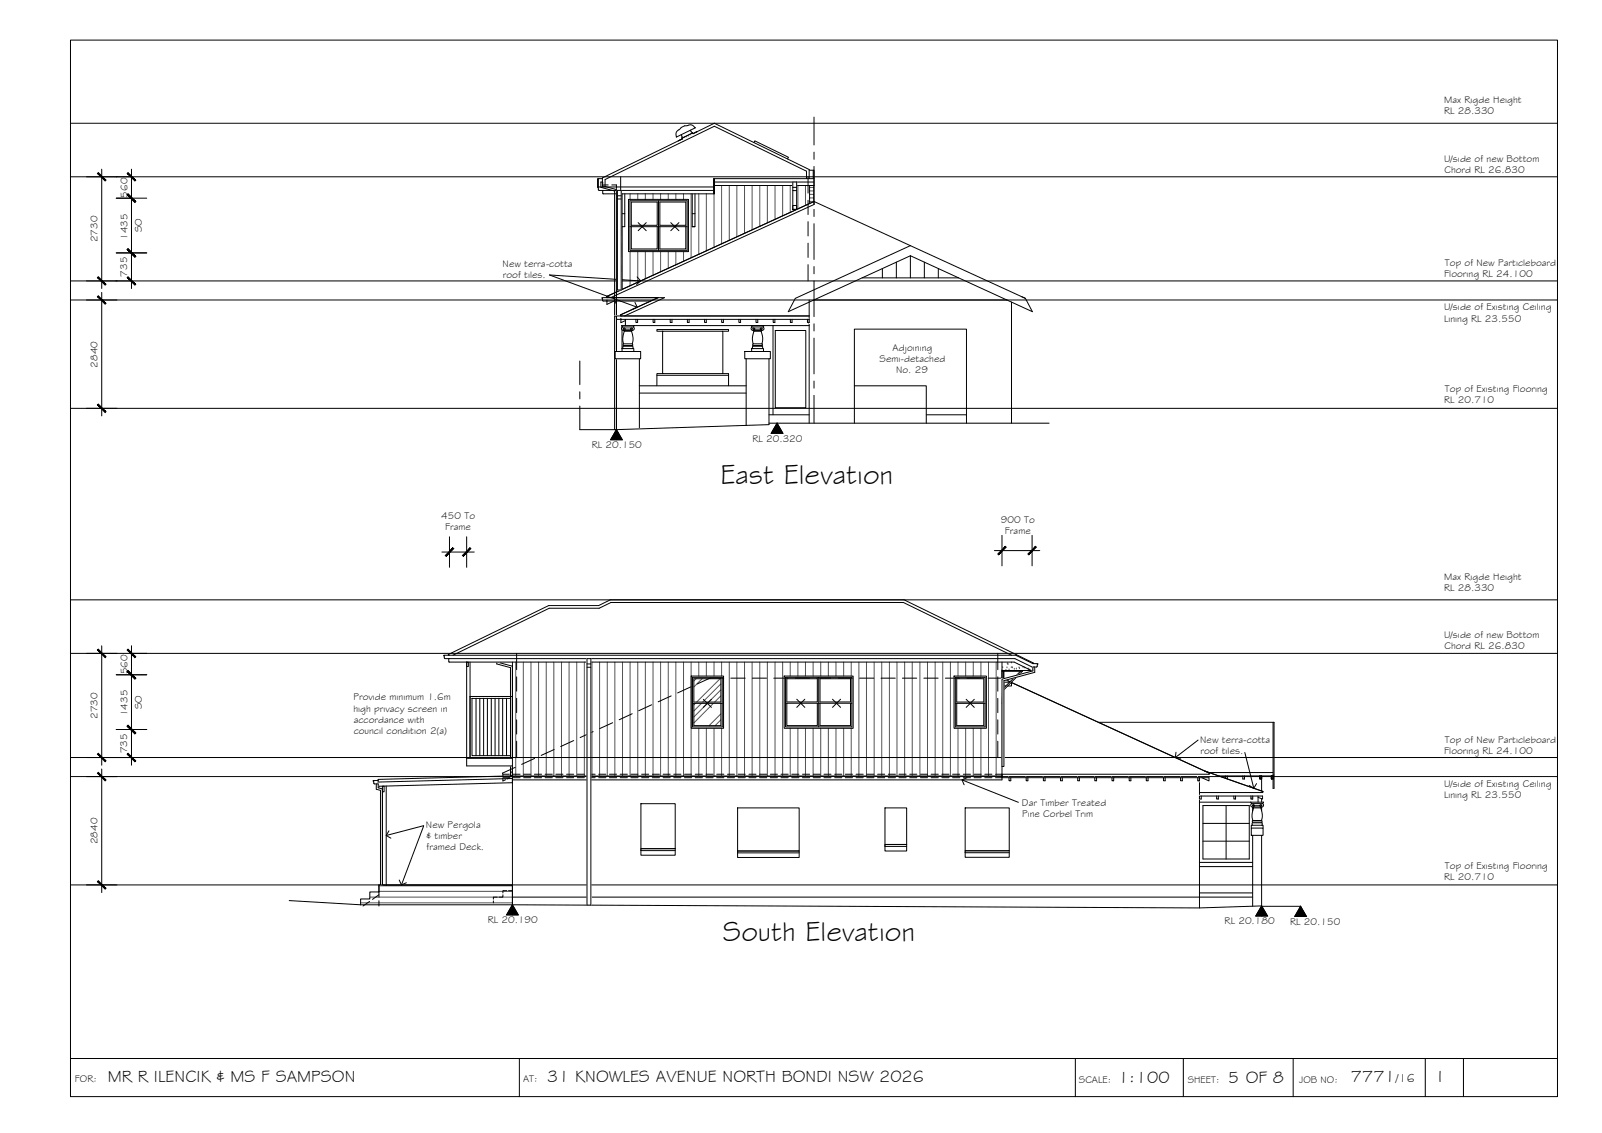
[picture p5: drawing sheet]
<svg xmlns="http://www.w3.org/2000/svg" width="420mm" height="297mm" viewBox="0 0 420 297" stroke-linecap="round" stroke-linejoin="round" font-family="sans-serif">
<!-- layer: MASK -->
<g fill="#fff" stroke="#fff" stroke-width=".26">
<path d="M180.9 32.7h.3z"/>
<path d="M180.2 33h.1z"/>
<path d="M179.5 33h.4z"/>
<path d="M178.4 34h.1z"/>
<path d="M178.2 34h.2z"/>
<path d="M178.1 34.1l.1-.1z"/>
<path d="M180.7 34.1h.2z"/>
<path d="M179 34.2h.2z"/>
<path d="M180.6 34.2h.1z"/>
<path d="M179.8 34.6l.2-.1z"/>
<path d="M179.7 34.6h.1z"/>
<path d="M181.4 34.9h.3z"/>
<path d="M177.4 35.8h.2z"/>
<path d="M178.8 36.1h.3z"/>
<path d="M179.1 36.1h.4z"/>
<path d="M267.9 175.4l.4 .4v-.4zM267.9 175.4l.4 .4h-.4z"/>
<path d="M130.3 172.7h.5l-.5 1zM130.8 172.7l-.5 1h.5z"/>
<path d="M130.3 173.7h.5l-.5 .4zM130.3 174.1h1.9l-1.4-.4z"/>
<path d="M130.3 174.1h1.9l.3 .6zM132.2 174.1l.3 .6h1.9z"/>
<path d="M132.5 174.7h1.9l-.5 .3zM133.9 175h.5v-.3z"/>
<path d="M133.9 175h.5l-.5 28.4zM134.4 175l-.5 28.4h.5z"/>
<path d="M130 172.7l1 .9v-.9zM130 172.7l1 .9h-1z"/>
<path d="M133.5 198.6l.9 2.2v-2.2zM133.5 198.6l.9 2.2h-.9z"/>
<path d="M157.6 47.7h.5l-.5 1zM158.1 47.7l-.5 1h.5z"/>
<path d="M157.6 48.7h.5l-.5 .4zM157.6 49.1h1.9l-1.4-.4z"/>
<path d="M157.6 49.1h1.9l.3 .6zM159.5 49.1l.3 .6h1.9z"/>
<path d="M159.8 49.7h1.9l-.5 .4zM161.2 50.1h.5v-.4z"/>
<path d="M161.2 50.1h.5l-.5 62.5zM161.7 50.1l-.5 62.5h.5z"/>
<path d="M211.8 83.7l.4 .8v-.8zM211.8 83.7l.4 .8v-.8zM211.8 83.7l.4 .8h-.4zM211.8 83.7l.4 .8h-.4z"/>
<path d="M207.3 83.7l.4 .8v-.8zM207.3 83.7l.4 .8h-.4z"/>
<path d="M202.8 83.7l.4 .8v-.8zM202.8 83.7l.4 .8h-.4z"/>
<path d="M198.3 83.7l.4 .8v-.8zM198.3 83.7l.4 .8h-.4z"/>
<path d="M193.8 83.7l.4 .8v-.8zM193.8 83.7l.4 .8h-.4z"/>
<path d="M189.3 83.7l.4 .8v-.8zM189.3 83.7l.4 .8h-.4z"/>
<path d="M184.8 83.7l.4 .8v-.8zM184.8 83.7l.4 .8h-.4z"/>
<path d="M180.3 83.7l.4 .8v-.8zM180.3 83.7l.4 .8h-.4z"/>
<path d="M175.8 83.7l.4 .8v-.8zM175.8 83.7l.4 .8h-.4z"/>
<path d="M171.3 83.7l.4 .8v-.8zM171.3 83.7l.4 .8h-.4z"/>
<path d="M166.8 83.7l.4 .8v-.8zM166.8 83.7l.4 .8h-.4z"/>
<path d="M180.9 32.7l.4 .1zM180.8 32.8h.5z"/>
<path d="M180.8 32.8h.6zM180.7 32.8h.7z"/>
<path d="M180.7 32.8h.9zM180.6 32.8h1z"/>
<path d="M180.6 32.8l1.1 .1zM180.5 32.9h1.2z"/>
<path d="M180.5 32.9h1.2zM180.4 32.9h1.3zM180.3 32.9h.2z"/>
<path d="M180.4 32.9l1.4 .1zM180.4 32.9l1.4 .1z"/>
<path d="M180.2 33h.1zM180.2 33h.1z"/>
<path d="M180.2 33h.1zM179.9 33h.4z"/>
<path d="M180.3 33h1.6zM180.3 33h1.6z"/>
<path d="M179.5 33h.8zM179.5 33h.8z"/>
<path d="M180.3 33l1.6 .1zM180.2 33.1h1.7z"/>
<path d="M179.5 33h.8zM179.4 33.1h.8z"/>
<path d="M180.2 33.1h1.7zM180.2 33.1h1.7z"/>
<path d="M180.2 33.1h1.8zM180.2 33.1h1.8z"/>
<path d="M179.4 33.1h.8zM179.3 33.1h.9z"/>
<path d="M180.2 33.1l1.8 .1zM180.2 33.1l1.8 .1z"/>
<path d="M179.3 33.1h.9zM179.1 33.2h1z"/>
<path d="M180.1 33.2h2zM180.1 33.2h2z"/>
<path d="M179.1 33.2h1zM179.1 33.2h1z"/>
<path d="M180.1 33.2l2 .1zM180.1 33.2l2 .1z"/>
<path d="M179.1 33.2h1zM179 33.3h1.1z"/>
<path d="M180.1 33.3h2zM180.1 33.3h2z"/>
<path d="M179 33.3h1.1zM178.9 33.3h1.2z"/>
<path d="M180.1 33.3l2.1 .1zM180.1 33.3l2.1 .1z"/>
<path d="M178.9 33.3h1.2zM178.7 33.4h1.3z"/>
<path d="M180 33.4h2.2zM180 33.4h2.2z"/>
<path d="M178.7 33.4h1.3zM178.7 33.4h1.3z"/>
<path d="M180 33.4h2.2zM180 33.4h2.2z"/>
<path d="M180 33.4h2.2zM180 33.4l2.1 .1z"/>
<path d="M178.7 33.4h1.3zM178.7 33.4l1.3 .1z"/>
<path d="M182.2 33.5h.1zM182.1 33.5h.2z"/>
<path d="M182.1 33.5h.2zM182 33.6h.2z"/>
<path d="M180 33.5h2.1zM180 33.5l1.9 .1z"/>
<path d="M178.6 33.5l1.4 .1zM178.6 33.5l1.4 .1z"/>
<path d="M182 33.6h.2zM181.9 33.6h.2z"/>
<path d="M180 33.6h1.9zM180 33.6h1.8z"/>
<path d="M178.6 33.6h1.4zM178.6 33.6h1.4z"/>
<path d="M178.5 33.6l1.5 .1zM178.5 33.6l1.5 .1z"/>
<path d="M180 33.6l1.4 .2 .4-.2zM180 33.6l1.4 .2h-1.4z"/>
<path d="M178.5 33.7l1.5 .1zM178.5 33.7l1.5 .1h-1.6z"/>
<path d="M181.4 33.9l.5-.3zM181.3 33.9l.5-.3z"/>
<path d="M180 33.8h1.4zM179.8 33.9h1.5z"/>
<path d="M178.4 33.8h1.6zM178.4 33.8l1.4 .1z"/>
<path d="M181.3 33.9l-.1 .1zM181.1 34l.2-.1z"/>
<path d="M179.8 33.9h1.5zM179.6 34h1.5z"/>
<path d="M178.3 33.9h1.5zM178.2 34h1.4z"/>
<path d="M179.6 34h1.5zM179.6 34h1.5z"/>
<path d="M178.5 34h1.1zM178.5 34h1.1z"/>
<path d="M178.2 34h.2zM178.2 34h.3z"/>
<path d="M179.6 34h1.5zM179.5 34h1.5z"/>
<path d="M178.5 34h1.1zM178.5 34h1z"/>
<path d="M178.4 34h.3zM178.2 34h.5z"/>
<path d="M178.2 34h.5zM178.2 34h.5z"/>
<path d="M179.5 34h1.5zM179.5 34h1.5z"/>
<path d="M178.7 34h.8zM178.7 34h.8z"/>
<path d="M179.5 34h1.5zM179.4 34.1h1.5z"/>
<path d="M178.7 34h.8zM178.7 34l.7 .1z"/>
<path d="M178.2 34l.6 .1zM178.1 34.1h.7z"/>
<path d="M179.4 34.1h1.5zM179.4 34.1h1.5z"/>
<path d="M178.1 34.1h.7zM178 34.1h.8z"/>
<path d="M178.8 34.1h.6zM178.8 34.1h.6z"/>
<path d="M179.4 34.1h1.5zM179.3 34.1h1.4z"/>
<path d="M178.8 34.1h.6zM178.8 34.1h.5z"/>
<path d="M178 34.1h1zM177.9 34.1h1.1z"/>
<path d="M181.1 34.1l1-.5zM180.9 34.1l1-.5z"/>
<path d="M179.3 34.1h1.4zM179.3 34.1h1.4z"/>
<path d="M179 34.1h.3zM179 34.1h.3z"/>
<path d="M180.9 34.1h.2zM180.8 34.2h.2z"/>
<path d="M179.3 34.1h1.4zM179.2 34.2h1.5z"/>
<path d="M179 34.1h.3zM179 34.1l.2 .1z"/>
<path d="M177.9 34.1l1.1 .1zM177.8 34.2h1.2z"/>
<path d="M179.2 34.2h1.5zM179.1 34.2h1.5z"/>
<path d="M177.8 34.2h1.3zM177.8 34.2h1.3z"/>
<path d="M181 34.2l.2 .1zM180.7 34.3l.3-.1 .2 .1z"/>
<path d="M180.8 34.2l-.1 .1 .3-.1zM180.5 34.3l.3-.1z"/>
<path d="M177.8 34.2h2.8zM177.8 34.2l2.6 .1z"/>
<path d="M180.7 34.3l.6 .2-.1-.2zM180.4 34.5l.3-.2 .6 .2z"/>
<path d="M180.5 34.3l-.1 .2 .3-.2zM180.2 34.5l.3-.2z"/>
<path d="M180.2 34.5l.5-.3zM180.1 34.5l.5-.3z"/>
<path d="M177.7 34.3l2.4 .2 .3-.2zM177.7 34.3l2.4 .2h-2.6z"/>
<path d="M180.4 34.5h.9zM180.3 34.5h1z"/>
<path d="M180.2 34.5h.2zM180.1 34.5h.2z"/>
<path d="M177.5 34.5h2.6zM177.5 34.5h2.5z"/>
<path d="M180.3 34.5l1 .1zM180.2 34.6h1.1z"/>
<path d="M180.1 34.5h.2zM180 34.6h.2z"/>
<path d="M177.5 34.5h2.5zM177.5 34.5l2.3 .1z"/>
<path d="M180.2 34.6h1.1zM180.1 34.6h1.2z"/>
<path d="M180 34.6h.2zM179.8 34.6h.3z"/>
<path d="M177.5 34.6h2.3zM177.5 34.6h2.2z"/>
<path d="M177.4 34.6h2.3zM177.4 34.6l2.2 .1z"/>
<path d="M180.1 34.6l1.3 .1zM179.9 34.7h1.5z"/>
<path d="M179.9 34.7h1.6zM179.9 34.7h1.6z"/>
<path d="M179.9 34.7h1.7zM179.8 34.7h1.8z"/>
<path d="M179.8 34.6h.3zM179.6 34.7l.2-.1z"/>
<path d="M179.8 34.7l1.8 .1zM179.8 34.7l1.8 .1z"/>
<path d="M179.6 34.7h.2zM179.5 34.8h.3z"/>
<path d="M179.8 34.8h1.8zM179.6 34.9h1.8z"/>
<path d="M179.5 34.8h.3zM179.4 34.9h.2z"/>
<path d="M181.4 34.9h.3zM181.4 34.9h.2z"/>
<path d="M179.6 34.9h1.8zM179.6 34.9h1.8z"/>
<path d="M179.4 34.9h.2zM179.4 34.9h.2z"/>
<path d="M177.4 34.7l1.8 .2 .4-.2zM177.4 34.7l1.8 .2h-1.9z"/>
<path d="M181.6 34.9l.1 .1zM181.3 35l.3-.1 .1 .1z"/>
<path d="M181.4 34.9l-.1 .1 .3-.1zM181.1 35l.3-.1z"/>
<path d="M179.6 34.9l1.5 .1 .3-.1zM179.2 35l.4-.1 1.5 .1z"/>
<path d="M179.3 34.9l-.1 .1 .4-.1zM179 35l.3-.1z"/>
<path d="M181.3 35h.4zM181.2 35.1h.4z"/>
<path d="M181.1 35h.2zM181 35.1h.2z"/>
<path d="M179.2 35h1.9zM179.1 35.1h1.9z"/>
<path d="M179 35h.2zM178.9 35.1h.2z"/>
<path d="M177.3 34.9l1.5 .2 .4-.2zM177.3 34.9l1.5 .2h-1.5z"/>
<path d="M181.2 35.1v.2l.4-.2zM180.7 35.3l.5-.2v.2z"/>
<path d="M180.7 35.3l.5-.2zM180.5 35.3l.5-.2z"/>
<path d="M179.1 35.1l1.4 .2 .5-.2zM178.7 35.3l.4-.2 1.4 .2z"/>
<path d="M178.7 35.3l.4-.2zM178.4 35.3l.5-.2z"/>
<path d="M178.7 35.3h1.8zM178.7 35.3h1.8z"/>
<path d="M178.4 35.3h.3zM178.4 35.3h.3z"/>
<path d="M177.3 35.1l1 .2 .5-.2zM177.3 35.1l1 .2h-1z"/>
<path d="M177.3 35.3l.5 .3 .5-.3zM177.3 35.3l.5 .3h-.5z"/>
<path d="M178.7 35.3l.9 .4 .9-.4zM178.7 35.3l.9 .4h-.7z"/>
<path d="M177.3 35.6l.2 .1 .3-.1zM177.3 35.6l.2 .1z"/>
<path d="M177.5 35.7l2.3-1zM177.4 35.7l2.2-1z"/>
<path d="M178.9 35.7h.7zM178.9 35.7l.6 .1z"/>
<path d="M177.6 35.8l1.1-.5zM177.4 35.8l1-.5z"/>
<path d="M177.4 35.8h.2zM177.4 35.8h.2z"/>
<path d="M178.9 35.8h.6zM178.9 35.8l.4 .1z"/>
<path d="M178.9 35.9h.4zM178.9 35.9l.3 .1z"/>
<path d="M179.2 36.1l1.5-.8zM179 36.1l1.5-.8z"/>
<path d="M178.9 36h.3zM178.9 36l.1 .1z"/>
<path d="M179.5 36.1l1.7-.8h-.5zM179.1 36.1l1.6-.8-1.2 .8z"/>
<path d="M179 36.1h.2zM178.8 36.1h.3z"/>
<path d="M178.9 36.2h.4zM178.9 36.2h.4l-.3 .2z"/>
<path d="M207.9 47.7l1 7.2v-7.2zM207.9 47.7l1 7.2h-1z"/>
<path d="M161.5 92.2l.9 1.9v-1.9zM161.5 92.2l.9 1.9h-.9z"/>
<path d="M161.7 82.8l.7 .3v-.3zM161.7 82.8l.7 .3h-.7z"/>
<path d="M314.1 203.9l.5 .8v-.8zM314.1 203.9l.5 .8v-.8zM314.1 203.9l.5 .8h-.5zM314.1 203.9l.5 .8h-.5z"/>
<path d="M309.6 203.9l.5 .8v-.8zM309.6 203.9l.5 .8h-.5z"/>
<path d="M305.1 203.9l.5 .8v-.8zM305.1 203.9l.5 .8h-.5z"/>
<path d="M300.6 203.9l.5 .8v-.8zM300.6 203.9l.5 .8h-.5z"/>
<path d="M296.1 203.9l.5 .8v-.8zM296.1 203.9l.5 .8h-.5z"/>
<path d="M291.6 203.9l.5 .8v-.8zM291.6 203.9l.5 .8h-.5z"/>
<path d="M287.1 203.9l.5 .8v-.8zM287.1 203.9l.5 .8h-.5z"/>
<path d="M282.6 203.9l.5 .8v-.8zM282.6 203.9l.5 .8h-.5z"/>
<path d="M278.1 203.9l.5 .8v-.8zM278.1 203.9l.5 .8h-.5z"/>
<path d="M273.6 203.9l.5 .8v-.8zM273.6 203.9l.5 .8h-.5z"/>
<path d="M269.1 203.9l.5 .8v-.8zM269.1 203.9l.5 .8h-.5z"/>
<path d="M264.6 203.9l.5 .8v-.8zM264.6 203.9l.5 .8h-.5z"/>
<path d="M328.1 208.7l.4 .8v-.8zM328.1 208.7l.4 .8v-.8zM328.1 208.7l.4 .8h-.4zM328.1 208.7l.4 .8h-.4z"/>
<path d="M323.6 208.7l.4 .8v-.8zM323.6 208.7l.4 .8h-.4z"/>
<path d="M319.1 208.7l.4 .8v-.8zM319.1 208.7l.4 .8h-.4z"/>
<path d="M314.6 208.7l.5 .8v-.8zM314.6 208.7l.5 .8h-.5z"/>
<path d="M98.7 205.5h.5l-.5 1zM99.2 205.5l-.5 1h.5z"/>
<path d="M98.7 206.5h.5l-.5 .3zM98.7 206.8h1.6l-1.1-.3z"/>
<path d="M98.7 206.8h1.6zM98.7 206.9l1.6-.1z"/>
<path d="M98.7 206.9h1.6l-.5 .3zM99.8 207.2h.5v-.3z"/>
<path d="M99.8 207.2h.5l-.5 24.8zM100.3 207.2l-.5 24.8h.5z"/>
<path d="M154 172.7l1 64.6v-64.6zM154 172.7l1 64.6h-1z"/>
<path d="M161.9 49.9l1 26.1v-26.1zM161.9 49.9l1 26.1h-1z"/>
<path d="M270.9 174.9l.5 1v-1zM270.9 174.9l.5 1h-.5z"/>
<path d="M270.9 175.9l.5 .4v-.4zM269.5 176.3l1.4-.4 .5 .4z"/>
<path d="M264.7 178l6.7-1.7h-1.9zM262.8 178l6.7-1.7-4.8 1.7z"/>
<path d="M262.8 178l.5 .4 1.4-.4zM262.8 178l.5 .4h-.5z"/>
<path d="M262.8 178.4l.5 22.5v-22.5zM262.8 178.4l.5 22.5h-.5z"/>
</g>
<!-- layer: SERVICES -->
<g fill="none" stroke="#000" stroke-width=".26">
<path d="M157.6 47.7v1.4l3.6 1v62.5h.5v-62.9l-3.6-1v-1M161.9 49.9v26.1h1v-26.1M161.9 51.3h1M161.9 52.2h1M207.9 53.9h1v1h-1zM207.9 47.7v7.2M207.9 49.1h1M207.9 50h1M208.9 47.7v7.2h-1M130.3 172.7v1.4l3.6 .9v28.4h.5v-28.7l-3.6-1v-1M154 172.7v64.6h1v-64.6M154 174.1h1"/>
<path d="M154 174.9h1M270.9 174.9v1l-8.1 2.1v22.9h.5v-22.5l8.1-2.1v-1.4M98.7 205.5v1.4l1.1 .3v24.8h.5v-25.2l-1.1-.3v-1M133.9 202.4h.5v1h-.5z"/>
</g>
<!-- layer: NEWWORK -->
<g fill="none" stroke="#000" stroke-width=".26">
<path d="M178.7 35.3l.3 1.1M178.7 33.4l-.2 .3a1.77 1.77 0 0 0-1.2 1.8l.1 .4 4.9-2.4-.1-.1M178.7 33.4l1.2-.4a1.78 1.78 0 0 1 2.1 .2l.2 .2M178.9 36.2l.1 .2M181.1 34.1l.6 .9 1.1-.5-1.1 .5v-.1l-2.8 1.3 .1 .2-1.1 .5 1.1-.5M181.7 34.9l-2.8 1.3M156.9 49.7l.2 .2h30M156.9 46.8v2.2M157.6 47.7h.5M158 46.8h-1.3v2.3M161.7 50.8v25.8M163.2 56h.7"/>
<path d="M163.2 50.8v8.6h.7v-8.6M164.9 52.3h15.7v13.7h-15.7zM181.6 50.8v8.6M181.6 56h.7M181.6 59.4h.7M182.3 50.8v8.6h-.7M187.1 49h-30.2l-.2 .1 .2 .2v.4M187.4 46.8v4h-29.3v-.9M187.4 47.7h26.1M211.5 46.8v-1.9l-24.1-11.8-28.7 14v1.9M212.2 44.6h1.3v4h-26.1M212.2 46.8v-2.4l-24.8-12.1-29.4 14.3v2.4"/>
<path d="M212.3 48.6v4.8M213.3 44.6v2.2M213.4 48.6v4.2M213.5 46.8h-26.4v4M160.2 78l53.3-24.4v-.8l-54.4 25 .1 .2h15.1l-10.5 4.8M161.5 78.9v.6h.2v-.6M172.6 78l-9.9 4.6 .1 .2h49.4M116.5 172.5l.2 .2h149.5l4.5 2.2 1.3-.1v-.6l.2-.1-1.3-.1 .1-.2-33.9-16.5h-77l-3.1 1.5h-13.1l-26.3 12.8 .1 .2h-1.3l.1 .7M117.7 172.7v.9h148.3l4.5 2.2M117.7 171.8h148.7M118.8 171.8l25.2-12.3h13.1l3.1-1.5h76.7l28.4 13.8M122.4 173.6h.4v1.1h-.4z"/>
<path d="M122.4 173.6v27.2h12M123.3 173.6v25M134.4 173.6v31.6l-35.2 .9M181.3 177.2h8.5v13.7h-8.5zM205.7 177.2h18.1v13.7h-18.1zM250.2 177.2h8.5v13.7h-8.5zM262.8 176h5.3M262.8 173.6v30.9h-128.4M262.8 175.8h7.7M263.2 176v8.4h-.4M263.2 177.9l1.7 .8M265.3 178.9l51.9 23.8-.1 .3"/>
<path d="M266.5 171.6l-.1 .2 4.5 2.2M267.6 176l-4.4 4.5M268.1 176l-4.9 5M268.1 175.8v.2M270.5 175.8h.4v-.9v.9M122.4 198.8h12M122.4 198.6h12M123.3 182.6h11.1v16h-11.1zM123.8 183.1h10.1v15h-10.1zM124.8 183.1v15M125.8 183.1v15M126.8 183.1v15"/>
<path d="M127.8 183.1v15M128.8 183.1v15M129.8 183.1v15M130.8 183.1v15M131.8 183.1v15M132.8 183.1v15M98 205.3l.2 .2h1v.9h.2v-.3M99.2 204.6l-1.3 .1 .1 .6M100.3 207.6v-1.5h.4v1.5h-.4v24.4M101.3 206.1v25.9M134.4 203.4l-35.2 .9v1.2h-.5M134.4 204.1l-35.2 .9"/>
<path d="M134.4 203.4h128.4M316 202.1l15.3 5.4-.2 .3M94.6 237.2v-1.5h2.4v-1.9h2.4v-1.8h35v5.5M99.4 232.2h35"/>
</g>
<!-- layer: CEILING-FLOOR LINES -->
<path d="M18.5 32.3h390M18.5 46.3h390M18.5 78.6h390M18.5 73.7h390M18.5 107.1h390M18.5 157.3h390M18.5 171.3h390M18.5 198.6h390M18.5 203.6h390M18.5 232h390" fill="none" stroke="#000" stroke-width=".26"/>
<!-- layer: 0.13 -->
<g fill="none" stroke="#000" stroke-width=".26">
<path d="M158.3 48.5h1.2M160.5 48.5h1.2v.9M161.7 49.9v.9M162.8 46.3v4.3M162.8 52.5v3.8M162.8 58.1v3.8M211.9 46.3v4.3M211.9 52.5v3.8M211.9 58.1v3.8M162.8 63.7v3.8M162.8 69.4v4.3M208.6 78.2l-1.9 3.5"/>
<path d="M211.9 63.7v3.8M211.9 69.4v4.3M213.4 78.6h50.7M267.9 77.8l1 .4M135.5 171.3v4.3M135.5 177.5v3.7M261.7 171.3v4.3M261.7 177.5v3.7M263.3 176v1.9M264.8 178.9h-1.5v.9h.5M265.3 178.9v.9h-1M135.5 183.1v3.7"/>
<path d="M135.5 188.7v3.8M135.5 194.3v4.3M261.7 183.1v3.7M261.7 188.7v3.8M261.7 194.3v4.3M333.9 203.4v.8h-.5M96.9 236.3l-1.7 1.2M99.4 234.6l-1.7 1.2M99.4 233.8v1.4M99.4 236.1v1.4"/>
</g>
<!-- layer: HATCH -->
<g fill="none" stroke="#545454" stroke-width=".26">
<path d="M163.3 59.4v16.4M165.3 50.8v1.5M167.3 50.8v1.5M169.3 50.8v1.5M171.3 50.8v1.5M173.3 50.8v1.5M175.3 50.8v1.5M177.3 50.8v1.5M179.3 50.8v1.5M181.3 50.8v16.8M183.3 50.8v15.9M185.3 50.8v15"/>
<path d="M187.3 50.8v14M189.3 48.6v15.3M191.3 48.6v14.4M193.3 48.6v13.5M195.3 48.6v12.6M197.3 48.6v11.7M199.3 48.6v10.7M201.3 48.6v9.8M203.3 48.6v8.9M205.3 48.6v8M207.2 48.6v7.1M209.3 48.6v6.2"/>
<path d="M211.3 48.6v5.2M212.3 49.1h1.1M212.3 50.1h1.1M212.3 51h1.1M212.3 51.9h1.1M212.3 52.8h1.1M165.3 66v8.9M167.3 66v8M169.3 66v7.1M171.3 66v6.2M173.3 66v5.3M175.3 66v4.3"/>
<path d="M177.3 66v3.4M179.3 66v2.5M135.3 173.6v29.8M137.3 173.6v29.8M139.3 173.6v29.8M141.3 173.6v29.8M143.3 173.6v29.8M145.3 173.6v29.8M147.3 173.6v29.8M149.3 173.6v29.8M151.3 173.6v29.8M153.3 173.6v29.8"/>
<path d="M155.3 173.6v29.8M157.3 173.6v29.8M159.3 173.6v29.8M161.3 173.6v29.8M163.3 173.6v29.8M165.3 173.6v29.8M167.3 173.6v29.8M169.3 173.6v29.8M171.3 173.6v29.8M173.3 173.6v29.8M175.3 173.6v29.8M177.3 173.6v29.8"/>
<path d="M179.3 173.6v29.8M181.3 173.6v29.8M182.6 177.9l-.6 .6M183.3 173.6v3.6M184.1 177.9l-2.1 2.2M185.3 173.6v3.6M187.3 173.6v3.6M188.9 177.9l-6.2 6.2M189.1 179.3l-4.8 4.8M189.3 173.6v3.6M191.3 173.6v29.8M193.3 173.6v29.8"/>
<path d="M195.3 173.6v29.8M197.3 173.6v29.8M199.3 173.6v29.8M201.3 173.6v29.8M203.3 173.6v29.8M205.3 173.6v29.8M207.2 173.6v3.6M209.3 173.6v3.6M211.3 173.6v3.6M213.3 173.6v3.6M215.3 173.6v3.6M217.3 173.6v3.6"/>
<path d="M219.3 173.6v3.6M221.3 173.6v3.6M223.3 173.6v3.6M225.3 173.6v29.8M227.3 173.6v29.8M229.3 173.6v29.8M231.3 173.6v29.8M233.3 173.6v29.8M235.3 173.6v29.8M237.3 173.6v29.8M239.3 173.6v29.8M241.3 173.6v29.8"/>
<path d="M243.3 173.6v29.8M245.3 173.6v29.8M247.3 173.6v29.8M249.3 173.6v29.8M251.3 173.6v3.6M253.3 173.6v3.6M255.3 173.6v3.6M257.3 173.6v3.6M259.3 173.6v29.8M261.3 173.6v29.8M263 175.1h.1M263.8 175.8h.1"/>
<path d="M264.1 175.1h.1M264.2 174.1h.1M264.3 174.1h.1M264.4 174.2h.1M264.7 175.7h.1M265.2 173.8h.1M265.2 175h.1M265.6 175.1h.1M266 175.5h.1M266.6 175.4h.1M267.3 175.1h.1M267.4 175.3h.1"/>
<path d="M268.3 175h.1M268.8 175.1h.1M269.6 175.4h.1M269.8 175.5h.1M182.4 184.4l-.4 .4M183.3 190.9v12.5M184 184.4l-2 2M185.3 190.9v12.5M185.5 184.4l-3.5 3.6M187.1 184.4l-5.1 5.1M187.3 190.9v12.5M189.1 187.1l-3.1 3.1"/>
<path d="M189.1 188.7l-1.5 1.5M189.1 180.9l-3.2 3.2M189.1 182.4l-1.7 1.7M189.3 190.9v12.5M207.2 190.9v12.5M209.3 190.9v12.5M211.3 190.9v12.5M213.3 190.9v12.5M215.3 190.9v12.5M217.3 190.9v12.5M219.3 190.9v12.5M221.3 190.9v12.5"/>
<path d="M223.3 190.9v12.5M251.3 190.9v12.5M253.3 190.9v12.5M255.3 190.9v12.5M257.3 190.9v12.5M94.6 236.7h39.8M97 235.2h37.4M99.4 233.7h35"/>
</g>
<!-- layer: BORDER -->
<path d="M18.5 10.5h390v277h-390zM18.5 277.5h390M136.2 277.5v10M282 277.5v10M310.4 277.5v10M339.2 277.5v10M373.8 277.5v10M383.8 277.5v10" fill="none" stroke="#000" stroke-width=".26"/>
<!-- layer: EXISTING -->
<g fill="none" stroke="#000" stroke-width=".26">
<path d="M159.2 78l-1.4 .1 .3 .8h1.1M159.2 78.9h.1M159.2 78h13.4l-9.9 4.6 .1 .2M159.2 78.9v.9l1.9-.9M159.2 78.9h11.4M161.7 78.9v3.9M212.2 78.6v32.3M226.1 72.8h25.3M231.4 70.4v2.4M235.1 68.7v4.1M238.8 64.4l-25.3-11.6-54.4 25 .1 .2M238.8 64.4l30.1 13.8 1.9 3.5-32-14.7"/>
<path d="M238.8 64.4l-30.2 13.8M238.8 67l-32.1 14.7M238.8 67v5.8M242.4 68.7v4.1M246.1 70.4v2.4M265.3 79.2v31.7M161.3 92.2h6.7v1.9h-6.7zM161.7 83.1v9.1M161.7 94.1v18.5M162.8 82.8l-1.3 .1 .2 .8h1.1M162.8 83.7h.1M162.8 82.8h49.4"/>
<path d="M163.1 91.4h3.1v.8h-3.1zM163.1 85.5v.3M163.1 86.5v4.9M163.2 85.7a.5 .5 0 0 0 0 .8 .5 .5 0 0 0 .8-.2M163.4 90.8h2.5M163.5 90.6h2.4M163.5 90.1l-.2 .9 .2 .4M163.5 90.1h2.3M163.7 86.2l-.1 .2-.2-.2 .3-.2 .3 .3M163.7 86.8l-.3 1.7 .1 1.6M163.7 86.8h1.9M163.7 86.8l-.1-.2h2.2l-.2 .2"/>
<path d="M164 86.3h1.4M164 83.7v1.7M165.6 86.8l.4 1.7-.2 1.6M165.8 90.1l.2 .9-.1 .4M166.1 85.7a.47 .47 0 0 1 .3 .6 .47 .47 0 0 1-.6 .3 .47 .47 0 0 1-.3-.6l.4 .2-.2 .2-.1-.2M166.4 85.4l-.3 .3h-2.9M166.8 83.7v.8h.4v-.8M167.7 94.1v18M171.3 83.7v.8h.4v-.8M172.3 98.4h18.8M173.8 86.8h15.8v11.2h-15.8zM173.8 98h-1.5v3.1"/>
<path d="M173.8 86.8h-1.5v-.4h18.8v.4h-1.5M175.8 83.7v.8h.4v-.8M180.3 83.7v.8h.4v-.8M184.8 83.7v.8h.4v-.8M189.3 83.7v.8h.4v-.8M189.6 98h1.5v3.1M193.8 83.7v.8h.4v-.8M195.3 92.2h6.7v1.9h-6.7zM195.7 94.1v17.4M197 85.4l.2 .3M197.1 91.4h3.1v.8h-3.1zM197.2 85.7a.5 .5 0 0 0 0 .8 .5 .5 0 0 0 .8-.2"/>
<path d="M197.2 85.7h2.9M197.4 90.8h2.5M197.4 90.6h2.5M197.5 90.1l-.2 1 .2 .3M197.5 90.1h2.3M197.7 86.2l-.1 .2-.2-.2 .3-.2 .3 .3M197.7 86.8l-.4 1.7 .2 1.6M197.7 86.8l-.1-.2h2.2l-.2 .2M197.7 86.8h1.9M198 86.3h1.4M198.3 83.7v.8h.4v-.8M199.6 86.8l.4 1.7-.2 1.6"/>
<path d="M199.6 86.2l.2 .2a.25 .25 0 0 0-.1-.4 .25 .25 0 0 0-.3 .3M199.8 90.1l.2 .9-.1 .4M200.1 85.7a.5 .5 0 0 1 .1 .8 .5 .5 0 0 1-.8-.2M200.4 85.4l-.3 .3M201.7 94.1v17.2M202.7 85.4v23.3M202.8 83.7v.8h.4v-.8M203.3 86.6h8v20.3h-8zM207.3 83.7v.8h.4v-.8M211.8 83.7v.8h.4M212.2 83.7h-49.4v.9l1.2-.6M212.2 85.4h-49.2l.2 .3"/>
<path d="M167.7 101.1h28M167.7 103.1h28M201.7 108.7h10.5M224.1 110.9v-24.6h29.4v24.6M224.1 101.1h18.8v9.8M242.9 108.7h10.6M189.8 177.8h-3.6l-3.4 1.5M191.7 177.8h3.7M197.3 177.8h3.7M202.9 177.8h3.8M208.6 177.8h3.7M214.2 177.8h3.7"/>
<path d="M219.8 177.8h3.7M225.4 177.8h3.8M231.1 177.8h3.7M236.7 177.8h3.7M242.3 177.8h3.7M247.9 177.8h3.8M253.6 177.8h3.7M259.2 177.8h3.6M263.2 177.9l1.7 .8M265.3 178.9l51.9 23.8-.1 .3h-56M140.2 198.8l-3.4 1.6M145.3 196.5l-3.4 1.5"/>
<path d="M150.5 194.2l-3.4 1.5M155.6 191.8l-3.4 1.6M160.7 189.5l-3.4 1.5M165.8 187.1l-3.4 1.6M170.9 184.8l-3.4 1.5M176 182.4l-3.4 1.6M181.1 180.1l-3.4 1.6M288.1 189.4h46v17.3h-.2v-17.3M131.9 204.1v.6l.7-.3M131.9 203h1.7M131.9 203.9h1.7M133.8 203.9l-.8 .3"/>
<path d="M134.4 203.9v33.6M134.5 203h1.9M134.5 203.9h1.9M135.1 201.2l-3.3 1.5 .1 .9M137.3 203h1.9M137.3 203.9h1.9M140.2 203h1.8M140.2 203.9h1.8M143 203h1.9M143 203.9h1.9M145.8 203h1.8M145.8 203.9h1.8"/>
<path d="M148.6 203h1.9M148.6 203.9h1.9M151.4 203h1.9M151.4 203.9h1.9M154.2 203h1.9M154.2 203.9h1.9M157 203h1.9M157 203.9h1.9M159.8 203h1.9M159.8 203.9h1.9M162.7 203h1.8M162.7 203.9h1.8"/>
<path d="M165.5 203h1.9M165.5 203.9h1.9M168.1 210.7h9v11.8h-9zM168.3 203h1.8M168.3 203.9h1.8M171.1 203h1.9M171.1 203.9h1.9M173.9 203h1.9M173.9 203.9h1.9M176.7 203h1.9M176.7 203.9h1.9M179.5 203h1.9"/>
<path d="M179.5 203.9h1.9M182.3 203h1.9M182.3 203.9h1.9M185.2 203h1.8M185.2 203.9h1.8M188 203h1.9M188 203.9h1.9M190.8 203h1.8M190.8 203.9h1.8M193.4 211.8h16.2v11.3h-16.2zM193.6 203h1.9M193.6 203.9h1.9"/>
<path d="M196.4 203h1.9M196.4 203.9h1.9M199.2 203h1.9M199.2 203.9h1.9M202 203h1.9M202 203.9h1.9M204.8 203h1.9M204.8 203.9h1.9M207.7 203h1.8M207.7 203.9h1.8M210.5 203h1.9M210.5 203.9h1.9"/>
<path d="M213.3 203h1.8M213.3 203.9h1.8M216.1 203h1.9M216.1 203.9h1.9M218.9 203h1.9M218.9 203.9h1.9M221.7 203h1.9M221.7 203.9h1.9M224.5 203h1.9M224.5 203.9h1.9M227.3 203h1.9M227.3 203.9h1.9"/>
<path d="M230.2 203h1.8M230.2 203.9h1.8M232.1 211.8h5.7v9.6h-5.7zM233 203h1.9M233 203.9h1.9M235.8 203h1.8M235.8 203.9h1.8M238.6 203h1.9M238.6 203.9h1.9M241.4 203h1.9M241.4 203.9h1.9M244.2 203h1.9"/>
<path d="M244.2 203.9h1.9M247 203h1.9M247 203.9h1.9M249.8 203h1.9M249.8 203.9h1.9M252.7 203h1.8M252.7 203.9h1.8M253.1 211.8h11.6v11.2h-11.6zM255.5 203h1.9M255.5 203.9h1.9M258.3 203h1.8M258.3 203.9h1.8"/>
<path d="M261.1 203.9h56v.8l-1.9-.8M264.6 203.9v.8h.5v-.8M269.1 203.9v.8h.5v-.8M273.6 203.9v.8h.5v-.8M278.1 203.9v.8h.5v-.8M282.6 203.9v.8h.5v-.8M287.1 203.9v.8h.5v-.8M291.6 203.9v.8h.5v-.8M296.1 203.9v.8h.5v-.8M300.6 203.9v.8h.5v-.8M305.1 203.9v.8h.5v-.8M309.6 203.9v.8h.5v-.8"/>
<path d="M314.1 203.9v.8h.5M314.6 203.9v34.1M314.6 210.3h16.8l-.2 .4M315.1 208.7v.8h-.5v-.8h16.5v.8l-1.1-.4M315.5 211.2h12.1v14h-12.1zM315.5 215.9h12.1M316 202.1l15.3 5.4-.2 .3h-16.5M317.1 202.5h16.8M319.1 208.7v.8h.4v-.8M319.6 203.4h14.3M321.4 203.4v.7M321.6 211.2v14"/>
<path d="M321.9 203.4v.8M323.6 208.7v.8h.4v-.8M326 203.4v.8h.4v-.8M328 210.3l.3 .4M328.1 208.7v.8h.4v-.8M328.2 217.1h3.1v1.9h-3.1zM328.2 217.1v-.7h3.1v.7M328.3 210.7a.5 .5 0 0 0-.1 .8 .5 .5 0 0 0 .8-.3M328.3 210.7h2.9M328.5 215.7h2.5M328.5 211.2l.3-.3 .2 .3M328.5 215.5h2.4"/>
<path d="M328.5 211.6v1M328.5 219v18.6M328.6 215.1l-.2 .9 .1 .4M328.6 215.1h2.3M328.7 211.1v.2l-.2-.1M328.8 211.8l-.4 1.7 .2 1.6M328.8 211.8l-.2-.2h2.2l-.1 .2M328.8 211.8h1.9M329 211.2h1.4M330 208.7v1.6M330.4 203.4h.5v.8h-.5zM330.4 204.2v-.8v.8h.5v-.8v4"/>
<path d="M330.7 211.1l.1 .2 .1-.1M330.7 211.8l.4 1.7-.2 1.6M330.9 215.1l.2 .9-.2 .4M330.9 209.4v.9M330.9 211.6v1M330.9 215v.1M330.9 219v18.5M331.2 210.7a.47 .47 0 0 1 .2 .6 .47 .47 0 0 1-.6 .2 .47 .47 0 0 1-.3-.5l.4 .2M333.4 203.4h.5v.8h-.5zM333.4 203.4v.8M333.9 203.2h.2M129.4 236.2v.5"/>
<path d="M130.4 235.2h-1v.5M131.9 234.6v.6h-1M132.9 233.5h-1v.6M133.4 233.5h1M134.4 235.2h194.1M168.1 223h.1M168.1 222.5h9v1.7h-9zM168.1 223h9M193.4 223.6h.1M193.4 223.1h16.2v1.7h-16.2zM193.4 223.6h16.2M232.1 221.9h.1"/>
<path d="M232.1 221.4h5.7v1.7h-5.7zM232.1 221.9h5.7M253.1 223.5h.1M253.1 223h11.6v1.8h-11.6zM253.1 223.6h11.6M314.6 226.1h13.9M314.6 227.2h13.9M314.6 234.1h13.9M315.5 220.5h12.1"/>
</g>
<!-- layer: MASK -->
<g fill="none" stroke="#fff" stroke-width=".26">
<path d="M166.8 83.7h.4v.8h-.4zM171.3 83.7h.4v.8h-.4zM175.8 83.7h.4v.8h-.4zM180.3 83.7h.4v.8h-.4zM184.8 83.7h.4v.8h-.4zM189.3 83.7h.4v.8h-.4zM193.8 83.7h.4v.8h-.4zM198.3 83.7h.4v.8h-.4zM202.8 83.7h.4v.8h-.4zM207.3 83.7h.4v.8h-.4zM211.8 83.7h.4v.8h-.4zM264.6 203.9h.5v.8h-.5z"/>
<path d="M269.1 203.9h.5v.8h-.5zM273.6 203.9h.5v.8h-.5zM278.1 203.9h.5v.8h-.5zM282.6 203.9h.5v.8h-.5zM287.1 203.9h.5v.8h-.5zM291.6 203.9h.5v.8h-.5zM296.1 203.9h.5v.8h-.5zM300.6 203.9h.5v.8h-.5zM305.1 203.9h.5v.8h-.5zM309.6 203.9h.5v.8h-.5zM314.1 203.9h.5v.8h-.5zM314.6 208.7h.5v.8h-.5z"/>
<path d="M319.1 208.7h.4v.8h-.4zM323.6 208.7h.4v.8h-.4zM328.1 208.7h.4v.8h-.4z"/>
</g>
<!-- layer: GRDLEV -->
<path d="M201.7 110.9h73.5M201.7 111.3l-40 1.3h-9.6M75.8 236.1l18.8 1.1h39.8l180.2 .8 16.3-.5 10.2 .1" fill="none" stroke="#000" stroke-width=".26"/>
<!-- layer: WINDOWS -->
<g fill="none" stroke="#000" stroke-width=".26">
<path d="M197.7 37.4l.3-.5 8.8 4.3-.2 .5M165.2 52.6h15v13h-15zM165.2 59.4h15M165.6 59.4v5.9h6.8v-5.9M165.6 53h6.8v6.1h-6.8zM167.4 58.4l1 1 1.1-1M172.7 52.6v13M173.1 59.4v5.9h6.8v-5.9M173.1 53h6.8v6.1h-6.8zM175.9 58.4l1.1 1 1.1-1M167.4 60.5l1-1.1 1.1 1.1M175.9 60.5l1.1-1.1 1.1 1.1"/>
<path d="M181.6 177.6h7.8v13h-7.8zM182 177.9h7.1v6.2h-7.1zM206 177.6h17.4v13h-17.4zM206.4 177.9h8v6.1h-8zM214.7 177.6v13M215.1 177.9h8v6.1h-8zM250.6 177.6h7.8v13h-7.8zM250.9 177.9h7.1v6.2h-7.1zM181.6 184.4h7.8M182 184.4v5.8h7.1v-5.8M184.5 183.3l1 1.1 1.1-1.1M184.5 185.5l1-1.1 1.1 1.1"/>
<path d="M206 184.4h17.4M206.4 184.4v5.8h8v-5.8M209 183.3l1 1.1 1.1-1.1M209 185.5l1-1.1 1.1 1.1M215.1 184.4v5.8h8v-5.8M218.3 183.3l1.1 1.1 1.1-1.1M218.3 185.5l1.1-1.1 1.1 1.1M250.6 184.4h7.8M250.9 184.4v5.8h7.1v-5.8M253.4 183.3l1.1 1.1 1-1.1M253.4 185.5l1.1-1.1 1 1.1"/>
</g>
<!-- layer: 0 -->
<g fill="none" stroke="#000" stroke-width=".26">
<path d="M166.5 79.3l.6 1.3-1.3 .5M167.1 72.6l.9 1.1-1 .9M168 73.7l-23.9-1.6 23 8.5M308.4 197.2l-.1 1.4 1.4 .2M314.2 194l-5.9 4.6M326.5 197.3l2.3 9.4M102 217.8l-.7 1.2 1.2 .7M111 216.5l-9.7 2.5M111.1 216.5l-5.8 15.5M252.3 204.5l14.8 5.8M253.6 203.9l-1.3 .6 .6 1.3M329.6 205.4l-.8 1.3-1.2-.8"/>
<path d="M104.7 230.7l.6 1.3 1.3-.6"/>
</g>
<!-- layer: BOUNDARY -->
<g fill="none" stroke="#000" stroke-width=".26">
<path d="M213.5 30.7v7.3M213.5 39.9v1.9M213.5 43.6v9.4M213.5 54.9v1.9M213.5 58.6v9.4M213.5 69.9v1.9M213.5 73.6v9.4M152.1 94.7v6.1M213.5 84.9v1.9M213.5 88.6v9.4M213.5 99.9v1.9M152.1 102.7v1.9"/>
<path d="M152.1 106.5v6.1M213.5 103.6v7.3"/>
</g>
<!-- layer: DIMENSION -->
<g fill="none" stroke="#000" stroke-width=".26">
<path d="M22.7 46.3h11.8M26.7 44.4v31.2M30.5 52h8M34.5 44.4v9.5M34.5 49.9v25.7M22.7 78.6h8M22.7 73.7h11.8M26.7 76.7v32.3M30.5 66.3h8M22.7 107.1h8M115.9 144.7h8.5M117.9 140.7v8"/>
<path d="M122.4 140.7v8M260.8 144.3h11.9M262.8 140.3v8.1M270.7 140.3v8.1M22.7 171.3h8M26.7 169.3v31.3M30.5 176.9h8M34.5 169.3v9.6M34.5 171.3h4M34.5 174.9v25.7M22.7 198.6h11.8M30.5 191.3h8"/>
<path d="M22.7 203.6h8M26.7 201.6v32.4M22.7 232h8"/>
</g>
<!-- layer: 0 -->
<g fill="#000" stroke="#000" stroke-width=".26">
<path d="M25.6 45.5l2 1.9 .2-.2zM25.6 45.5l.2-.3 2 2z"/>
<path d="M33.4 45.5l2.2 1.7-2-2zM33.4 45.5l2.2 1.7-.2 .2z"/>
<path d="M33.4 51l2 2.1 .2-.3zM33.4 51l.2-.2 2 2z"/>
<path d="M33.4 51l2 2.1 .2-.3zM33.4 51l.2-.2 2 2z"/>
<path d="M25.6 72.8l2.2 1.7-2-1.9zM25.6 72.8l2.2 1.7-.2 .3z"/>
<path d="M25.6 77.8l2 1.9 .2-.2zM25.6 77.8l.2-.3 2 2z"/>
<path d="M33.4 65.4l2.2 1.8-2-2zM33.4 65.4l2.2 1.8-.2 .2z"/>
<path d="M33.4 72.8l2.2 1.7-2-1.9zM33.4 72.8l2.2 1.7-.2 .3z"/>
<path d="M33.4 65.4l2 2 .2-.2zM33.4 65.4l.2-.2 2 2z"/>
<path d="M25.6 106.1l2.2 1.8-2-2zM25.6 106.1l2.2 1.8-.2 .3z"/>
<path d="M118.8 143.6l-1.8 2.2 2-2zM118.8 143.6l-1.8 2.2-.2-.2z"/>
<path d="M121.3 145.6l.2 .2 1.8-2.2zM123.3 143.6l.2 .2-2 2z"/>
<path d="M263.7 143.2l-1.8 2.3 2-2zM263.7 143.2l-1.8 2.3-.2-.3z"/>
<path d="M269.6 145.2l.2 .3 1.8-2.3zM271.6 143.2l.2 .3-2 2z"/>
<path d="M25.6 170.4l2 2 .2-.2zM25.6 170.4l.2-.2 2 2z"/>
<path d="M33.6 170.2l-.2 .2 2.2 1.8zM33.4 170.4l2.2 1.8-.2 .2z"/>
<path d="M33.4 176l2 2 .2-.2zM33.4 176l.2-.2 2 2z"/>
<path d="M33.4 176l2 2 .2-.2zM33.4 176l.2-.2 2 2z"/>
<path d="M25.8 197.5l-.2 .2 2.2 1.8zM25.6 197.7l2.2 1.8-.2 .2z"/>
<path d="M33.6 190.2l-.2 .2 2.2 1.8zM33.4 190.4l2.2 1.8-.2 .2z"/>
<path d="M33.6 197.5l-.2 .2 2.2 1.8zM33.4 197.7l2.2 1.8-.2 .2z"/>
<path d="M33.4 190.4l2 2 .2-.2zM33.4 190.4l.2-.2 2 2z"/>
<path d="M25.6 202.7l2 2 .2-.2zM25.6 202.7l.2-.2 2 2z"/>
<path d="M25.6 231.1l2.2 1.8-2-2zM25.6 231.1l2.2 1.8-.2 .2z"/>
</g>
<!-- layer: NEWWORK -->
<path d="M262.8 203v.9" fill="none" stroke="#000" stroke-width=".36"/>
<!-- layer: LEVELS -->
<path d="M161.7 112.6l1.5 2.7h-3zM203.8 110.9l1.5 2.7h-3zM134.4 237.2l1.5 2.7h-3zM330.9 237.5l1.5 2.6h-3zM341.1 237.6l1.5 2.7h-3z" fill="#000" stroke="#000" stroke-width=".26"/>
<path d="M161.7 112.6l1.5 2.7h-3zM203.8 110.9l1.5 2.7h-3zM134.4 237.2l1.5 2.7h-3zM330.9 237.5l1.5 2.6h-3zM341.1 237.6l1.5 2.7h-3z" fill="none" stroke="#000" stroke-width=".26"/>
<!-- layer: TEXT -->
<path d="M161.7 112.6v2.7M203.8 110.9v2.7M134.4 237.2v2.7M330.9 237.5v2.6M341.1 237.6v2.7" fill="none" stroke="#000" stroke-width=".26"/>
<g font-size="7.5">
<text x="188.9" y="126.8">East Elevation</text>
<text x="189.6" y="246.7">South Elevation</text>
</g>
<g font-size="4.5">
<text x="28.3" y="283.6">MR R ILENCIK &amp; MS F SAMPSON</text>
<text x="143.5" y="283.6">31 KNOWLES AVENUE NORTH BONDI NSW 2026</text>
<text x="293.2" y="283.9">1:100</text>
<text x="322.1" y="283.8">5 OF 8</text>
<text x="354.3" y="283.7">7771</text>
<text x="377.2" y="283.7">I</text>
</g>
<text font-size="3.2" x="366.1" y="283.7">/16</text>
<g font-size="2.6">
<text x="378.7" y="27">Max Rigde Height</text>
<text x="378.7" y="30">RL 28.330</text>
<text x="378.7" y="42.4">U/side of new Bottom</text>
<text x="378.8" y="45.3">Chord RL 26.830</text>
<text x="33.4" y="51.8" transform="rotate(-90 33.4 51.8)">560</text>
<text x="25.5" y="63.5" transform="rotate(-90 25.5 63.5)">2730</text>
<text x="33.4" y="62.9" transform="rotate(-90 33.4 62.9)">1435</text>
<text x="37.2" y="61" transform="rotate(-90 37.2 61)">SO</text>
<text x="131.8" y="69.9">New terra-cotta</text>
<text x="379" y="69.8">Top of New Particleboard</text>
<text x="33.3" y="72.5" transform="rotate(-90 33.3 72.5)">735</text>
<text x="131.9" y="72.8">roof tiles.</text>
<text x="378.7" y="72.7">Flooring RL 24.100</text>
<text x="378.7" y="81.4">U/side of Existing Ceiling</text>
<text x="378.7" y="84.3">Lining RL 23.550</text>
<text x="230.7" y="94.8">Semi-detached</text>
<text x="234.1" y="91.9">Adjoining</text>
<text x="25.6" y="96.4" transform="rotate(-90 25.6 96.4)">2840</text>
<text x="235" y="97.7">No. 29</text>
<text x="378.7" y="105.8">RL 20.710</text>
<text x="379" y="102.8">Top of Existing Flooring</text>
<text x="155.2" y="117.4">RL 20.150</text>
<text x="197.3" y="115.8">RL 20.320</text>
<text x="115.7" y="136.1">450 To</text>
<text x="262.5" y="137.1">900 To</text>
<text x="116.7" y="139">Frame</text>
<text x="263.5" y="140">Frame</text>
<text x="378.7" y="152">Max Rigde Height</text>
<text x="378.7" y="154.9">RL 28.330</text>
<text x="378.7" y="167.3">U/side of new Bottom</text>
<text x="378.8" y="170.3">Chord RL 26.830</text>
<text x="33.4" y="176.8" transform="rotate(-90 33.4 176.8)">560</text>
<text x="37.2" y="185.9" transform="rotate(-90 37.2 185.9)">SO</text>
<text x="92.7" y="183.6">Provide minimum 1.6m</text>
<text x="25.5" y="188.5" transform="rotate(-90 25.5 188.5)">2730</text>
<text x="33.4" y="187.8" transform="rotate(-90 33.4 187.8)">1435</text>
<text x="92.7" y="186.5">high privacy screen in</text>
<text x="92.8" y="189.5">accordance with</text>
<text x="33.3" y="197.5" transform="rotate(-90 33.3 197.5)">735</text>
<text x="92.8" y="192.4">council condition 2(a)</text>
<text x="314.8" y="194.9">New terra-cotta</text>
<text x="314.8" y="197.8">roof tiles.</text>
<text x="378.7" y="197.7">Flooring RL 24.100</text>
<text x="379" y="194.7">Top of New Particleboard</text>
<text x="378.7" y="209.3">Lining RL 23.550</text>
<text x="378.7" y="206.3">U/side of Existing Ceiling</text>
<text x="268" y="211.2">Dar Timber Treated</text>
<text x="268.1" y="214.2">Pine Corbel Trim</text>
<text x="25.6" y="221.4" transform="rotate(-90 25.6 221.4)">2840</text>
<text x="111.7" y="217">New Pergola</text>
<text x="111.8" y="219.9">&amp; timber</text>
<text x="111.9" y="222.8">framed Deck.</text>
<text x="379" y="227.8">Top of Existing Flooring</text>
<text x="378.7" y="230.7">RL 20.710</text>
<text x="127.9" y="242">RL 20.190</text>
<text x="321.2" y="242.3">RL 20.180</text>
<text x="338.4" y="242.4">RL 20.150</text>
<text x="19.6" y="283.7">FOR:</text>
<text x="137.2" y="283.6">AT:</text>
<text x="282.9" y="283.9">SCALE:</text>
<text x="311.5" y="283.9">SHEET:</text>
<text x="340.7" y="283.9">JOB NO:</text>
</g>
</svg>
